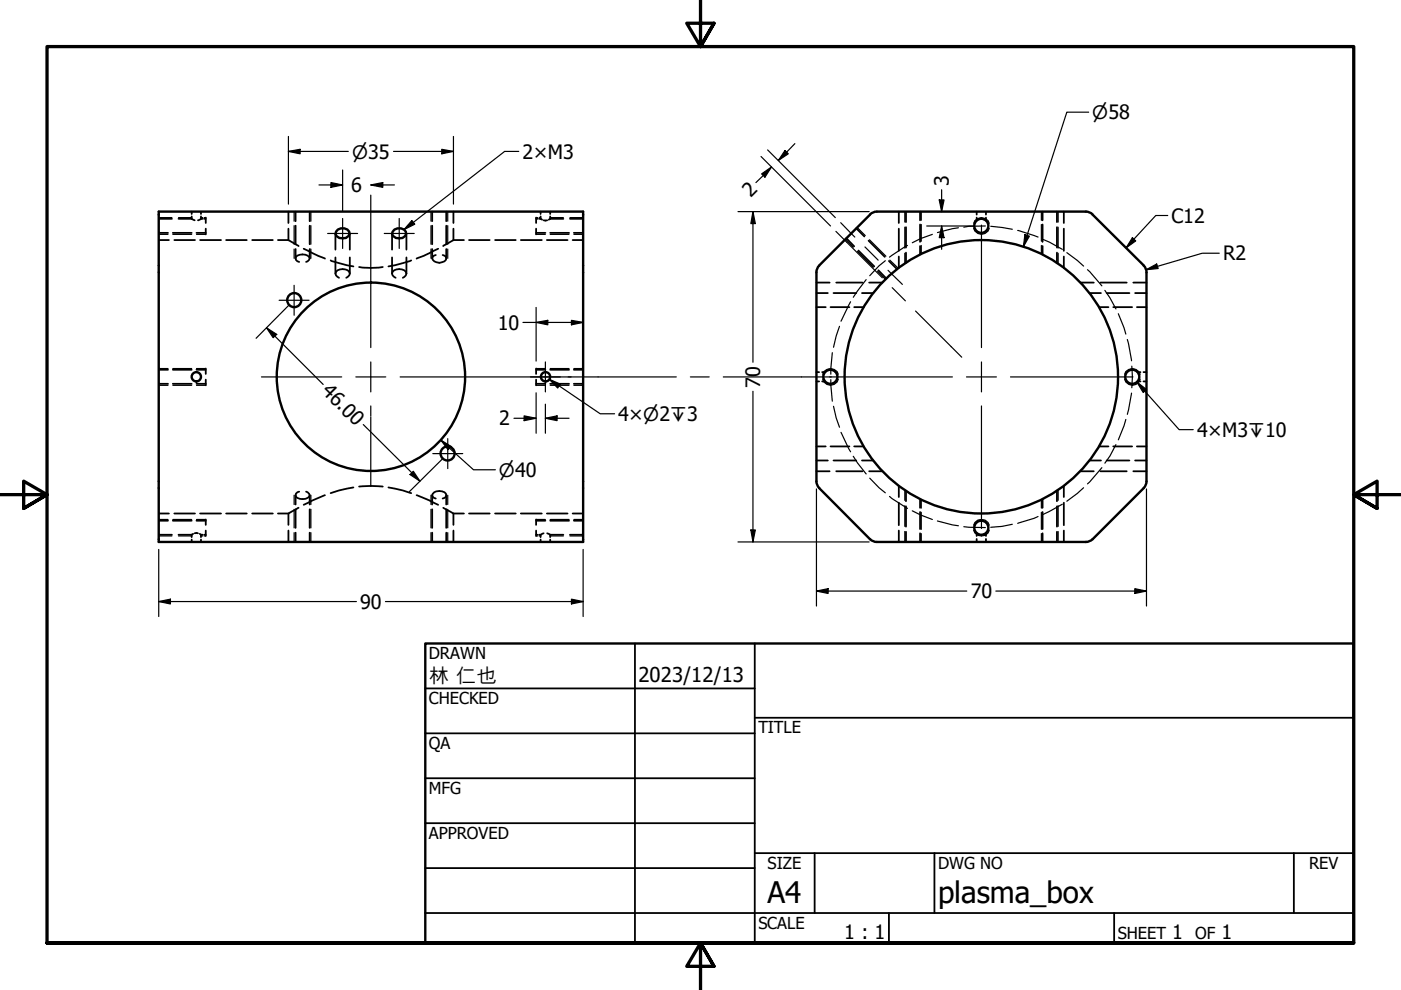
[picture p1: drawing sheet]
<svg xmlns="http://www.w3.org/2000/svg" width="297mm" height="210mm" viewBox="0 0 297 210" stroke-linecap="round" stroke-linejoin="round" font-family="sans-serif">
<!-- layer: Hidden (ANSI) -->
<g fill="none" stroke="#000" stroke-width=".38">
<path d="M33.7 50.9h2.1M33.7 49.4h1.9M33.7 46.4h2.7M36.6 49.4h4M37 50.9h4.3M37.8 46.4h2.8M40.6 46.4l.7 .3M40.6 44.9v.5M40.6 45.9v.5M41.7 49.4h1.9M42.4 50.9h4.5M42.6 46.4l-.6 .3"/>
<path d="M42.6 44.9v.5M42.6 45.9v.5M42.6 46.4h.4M43.3 46.4h.3M43.6 46.1v1.2M43.6 48.5v1.2M47.9 50.9h4.4M53.5 50.9h4.3M58.9 50.9h2.3M61.2 50.9l2.1 1.3M61.2 44.9v2.4M61.2 48.5v2.4"/>
<path d="M62.7 44.9v2M62.7 47.9v3.9M62.7 52.8v2M63.4 55.5l-.7-.4v-.3a1.23 1.23 0 0 1 1.4-.9 1.38 1.38 0 0 1 1.6 .9l-.2 .3-.6 .4M64.4 52.7l4.5 2.1M65.7 44.9v2M65.7 47.9v3.9M65.7 52.8v2M70.1 55.2l3.4 1 1.4 .3M71.1 49.5v3.4M71.1 54.6v3.4M71.9 58.9a.87 .87 0 0 1-.7-.7 .87 .87 0 0 1 .4-.9 1.77 1.77 0 0 1 2.6 .7l-.2 .4-.6 .5"/>
<path d="M74.2 49.5v3.4M74.2 54.6v3.4M76.1 56.6a16.6 16.6 0 0 0 5.1 0M83.1 49.5v3.4M83.1 54.6v3.4M83.9 58.9a.87 .87 0 0 1-.7-.7 .87 .87 0 0 1 .4-.9 1.77 1.77 0 0 1 2.6 .7l-.2 .4-.6 .5M86.2 49.5v3.4M86.2 54.6v3.4M87.2 55.2l-3.4 1-1.4 .3M91.6 44.9v2M91.6 47.9v3.9M91.6 52.8v2"/>
<path d="M92.4 54.1a.7 .7 0 0 0-.6 1 1.85 1.85 0 0 0 2.8 0v-.6l-.7-.4M92.9 52.7l-4.6 2.1M94.6 44.9v2M94.6 47.9v3.9M94.6 52.8v2M96.1 50.9l-2.1 1.3M96.1 50.9h2.3M96.1 44.9v2.4M96.1 48.5v2.4M99.4 50.9h4.4M105 50.9h4.3M110.4 50.9h4.5"/>
<path d="M113.7 49.4h1.9M113.7 46.4h.3M113.7 46.1v1.2M113.7 48.5v1.2M114.3 46.4h.3M114.6 46.4l.3 .2M114.6 44.9v.5M114.6 45.9v.5M115.3 46.7h.7M116 50.9h4.3M116.6 46.4l-.3 .2M116.6 44.9v.5"/>
<path d="M116.6 45.9v.5M116.6 49.4h4M116.6 46.4h2.8M120.8 46.4h2.8M121.4 50.9h2.2M121.7 49.4h1.9M173.1 59.9h2.8M177.3 59.9h5.6M179.5 50.5l1.6 1.7M181.5 48.4l1.8 1.7M182 53.1l3.4 3.4M184.1 51l3.5 3.5"/>
<path d="M184.3 59.9h2.8M186.2 57.3l1.7 1.7M188.5 55.3l1.7 1.8M190.6 44.9v2.4M190.6 48.5v4.7M190.6 54.4v2.4M192.1 44.9v2.2M192.1 48.2v4.3M192.1 53.6v2.1M195.1 44.9v1.8M195.1 47.6v3.7M195.1 52.2v1.7"/>
<path d="M207.1 44.9v.6M207.1 46.1v.7M209 44.9v.6M209 46.1v.7M221 44.9v1.8M221 47.6v3.7M221 52.2v1.7M224.1 44.9v2.2M224.1 48.2v4.3M224.1 53.6v2.1M225.6 44.9v2.4M225.6 48.5v4.7"/>
<path d="M225.6 54.4v2.4M229 59.9h2.9M233.3 59.9h5.6M240.3 59.9h2.8M33.7 78.4h1.9M36.6 78.4h4M41.7 78.4h1.9M43.6 78.1v1.2M113.7 78.4h1.9M113.7 78.1v1.2M116.6 78.4h4M121.7 78.4h1.9"/>
<path d="M173.1 65.1h2M173.1 62.1h2.4M173.1 78.9h.6M174.3 78.9h.6M176.1 65.1h4M176.7 62.1h4.8M181.1 65.1h2M182.8 62.1h2.4M231 62.1h2.4M233 65.1h2M234.6 62.1h4.9M236 65.1h4"/>
<path d="M240.7 62.1h2.4M241 65.1h2.1M241.2 78.9h.6M242.4 78.9h.7M33.7 81.4h1.9M36.6 81.4h4M41.7 81.4h1.9M43.6 80.5v1.2M113.7 81.4h1.9M113.7 80.5v1.2M116.6 81.4h4M121.7 81.4h1.9"/>
<path d="M173.1 97.6h2.4M173.1 94.7h2M173.1 80.9h.6M173.1 99.9h2.8M174.3 80.9h.6M176.1 94.7h4M176.7 97.6h4.8M177.3 99.9h5.6M181.1 94.7h2M182.8 97.6h2.4M184.3 99.9h2.8M229 99.9h2.9"/>
<path d="M231 97.6h2.4M233 94.7h2M233.3 99.9h5.6M234.6 97.6h4.9M236 94.7h4M240.3 99.9h2.8M240.7 97.6h2.4M241 94.7h2.1M241.2 80.9h.6M242.4 80.9h.7M33.7 108.9h2.1M33.7 113.4h2.7"/>
<path d="M33.7 110.4h1.9M36.6 110.4h4M37 108.9h4.3M37.8 113.4h2.8M40.6 113.4v.5M40.6 114.4v.5M41 113.2l-.4 .2M41.3 113.1h.7M41.7 110.4h1.9M42.4 113.2l.2 .2M42.4 108.9h4.5M42.6 113.4v.5"/>
<path d="M42.6 114.4v.5M42.6 113.4h.4M43.3 113.4h.3M43.6 110.1v1.2M43.6 112.5v1.1M47.9 108.9h4.4M53.5 108.9h4.3M58.9 108.9h2.3M61.2 108.9v2.4M61.2 112.5v2.4M62.7 105v2M62.7 108v3.9"/>
<path d="M62.7 112.9v2M63.3 107.7l-2.1 1.2M63.4 104.2l-.7 .5v.3a1.23 1.23 0 0 0 1.4 .8 1.38 1.38 0 0 0 1.6-.8l-.2-.3-.6-.5M65.7 105v2M65.7 108v3.9M65.7 112.9v2M68.9 105l-4.5 2M74.9 103.3l-3 .7-1.8 .6M76.1 103.2l2.5-.2 2.6 .2M82.4 103.3l3 .7 1.8 .6M88.3 105l4.6 2M91.6 105v2"/>
<path d="M91.6 108v3.9M91.6 112.9v2M92.4 105.7a.7 .7 0 0 1-.6-1 1.99 1.99 0 0 1 2.8 0v.6l-.7 .4M94 107.7l2.1 1.2M94.6 105v2M94.6 108v3.9M94.6 112.9v2M96.1 108.9h2.3M96.1 108.9v2.4M96.1 112.5v2.4M99.4 108.9h4.4M105 108.9h4.3"/>
<path d="M110.4 108.9h4.5M113.7 113.4h.3M113.7 110.4h1.9M113.7 110.1v1.2M113.7 112.5v1.1M114.3 113.4h.3M114.6 113.4v.5M114.6 114.4v.5M115.3 113.1l-.7 .3M116 108.9h4.3M116 113.1l.6 .3M116.6 113.4v.5"/>
<path d="M116.6 114.4v.5M116.6 113.4h2.8M116.6 110.4h4M120.8 113.4h2.8M121.4 108.9h2.2M121.7 110.4h1.9M190.6 103v2.4M190.6 106.6v4.8M190.6 112.5v2.4M192.1 104.1v2.2M192.1 107.4v4.3M192.1 112.7v2.2"/>
<path d="M195.1 105.8v1.9M195.1 108.6v3.6M195.1 113.1v1.8M207.1 113v.6M207.1 114.3v.6M209 113v.6M209 114.3v.6M221 105.8v1.9M221 108.6v3.6M221 113.1v1.8M224.1 104.1v2.2M224.1 107.4v4.3"/>
<path d="M224.1 112.7v2.2M225.6 103v2.4M225.6 106.6v4.8M225.6 112.5v2.4"/>
</g>
<!-- layer: Hidden Narrow (ANSI) -->
<g fill="none" stroke="#000" stroke-width=".25">
<path d="M33.7 49.7h1.9M33.7 46.1h2.7M36.6 49.7h4M37.8 46.1h2.8M41.7 49.7h1.9M42.6 46.1h.4M43.3 46.1h.3M62.4 44.9v2M62.4 47.9v3.9M62.4 52.8v2M65.9 44.9v2M65.9 47.9v3.9"/>
<path d="M65.9 52.8v2M91.4 44.9v2M91.4 47.9v3.9M91.4 52.8v2M94.9 44.9v2M94.9 47.9v3.9M94.9 52.8v2M113.7 49.7h1.9M113.7 46.1h.3M114.3 46.1h.3M116.6 49.7h4M116.6 46.1h2.8"/>
<path d="M120.8 46.1h2.8M121.7 49.7h1.9M179.3 50.7l1.6 1.7M181.7 48.2l1.8 1.7M181.8 53.3l3.4 3.4M184.3 50.8l3.5 3.5M186.1 57.5l1.6 1.7M188.7 55.2l1.7 1.7M191.8 44.9v2.2M191.8 48.2v4.4M191.8 53.7v2.2M195.3 44.9v1.8"/>
<path d="M195.3 47.6v3.6M195.3 52v1.8M206.4 48.4a1.71 1.71 0 0 0 1.7 1.3 1.71 1.71 0 0 0 1.6-1.3M206.4 47.3a1.73 1.73 0 0 1 1.7-1.2 1.73 1.73 0 0 1 1.6 1.2M220.8 44.9v1.8M220.8 47.6v3.6M220.8 52v1.8M224.3 44.9v2.2M224.3 48.2v4.4M224.3 53.7v2.2M33.7 78.1h1.9M36.6 78.1h4"/>
<path d="M41.7 78.1h1.9M113.7 78.1h1.9M116.6 78.1h4M121.7 78.1h1.9M174.4 79.3a1.73 1.73 0 0 1 1.7-1.2 1.73 1.73 0 0 1 1.6 1.2M238.4 79.3a1.73 1.73 0 0 1 1.7-1.2 1.73 1.73 0 0 1 1.6 1.2M33.7 81.7h1.9M36.6 81.7h4M41.7 81.7h1.9M113.7 81.7h1.9M116.6 81.7h4M121.7 81.7h1.9"/>
<path d="M174.4 80.4a1.71 1.71 0 0 0 1.7 1.3 1.71 1.71 0 0 0 1.6-1.3M238.4 80.4a1.71 1.71 0 0 0 1.7 1.3 1.71 1.71 0 0 0 1.6-1.3M33.7 113.6h2.7M33.7 110.1h1.9M36.6 110.1h4M37.8 113.6h2.8M41.7 110.1h1.9M42.6 113.6h.4M43.3 113.6h.3M62.4 105v2M62.4 108v3.9M62.4 112.9v2"/>
<path d="M65.9 105v2M65.9 108v3.9M65.9 112.9v2M91.4 105v2M91.4 108v3.9M91.4 112.9v2M94.9 105v2M94.9 108v3.9M94.9 112.9v2M113.7 113.6h.3M113.7 110.1h1.9M114.3 113.6h.3"/>
<path d="M116.6 113.6h2.8M116.6 110.1h4M120.8 113.6h2.8M121.7 110.1h1.9M191.8 103.9v2.2M191.8 107.2v4.4M191.8 112.7v2.2M195.3 106v1.7M195.3 108.6v3.6M195.3 113.1v1.8M206.4 112.4a1.73 1.73 0 0 0 1.7 1.2 1.73 1.73 0 0 0 1.6-1.2M206.4 111.4a1.73 1.73 0 0 1 1.7-1.3 1.73 1.73 0 0 1 1.6 1.3"/>
<path d="M220.8 106v1.7M220.8 108.6v3.6M220.8 113.1v1.8M224.3 103.9v2.2M224.3 107.2v4.4M224.3 112.7v2.2"/>
</g>
<!-- layer: Visible (ANSI) -->
<g fill="none" stroke="#000" stroke-width=".51">
<path d="M33.7 44.9h89.9v70h-89.9zM71.6 48.7a1.74 1.74 0 0 1 2.4 .4l.1 .5a1.7 1.7 0 0 1-3 0l.1-.5zM83.6 48.7a1.74 1.74 0 0 1 2.4 .4l.1 .5a1.7 1.7 0 0 1-3 0l.1-.5zM173.1 57.8v44.3M185.9 44.9l-.8 .1-.6 .5-10.8 10.8-.4 .7-.2 .7M185.9 44.9h44.4M230.2 44.9a1.86 1.86 0 0 1 1.4 .6l10.9 10.8 .4 .7 .2 .7M243.1 57.8v44.3M173.1 102l.2 .8 .4 .7 10.8 10.8 .6 .5 .8 .1M185.9 114.9h44.4M243.1 102l-.2 .8-.4 .7-10.9 10.8-.6 .5-.8 .1"/>
<circle cx="208.1" cy="47.9" r="1.49"/>
<circle cx="41.6" cy="79.9" r=".98"/>
<circle cx="62.4" cy="63.6" r="1.49"/>
<circle cx="78.6" cy="79.9" r="20"/>
<circle cx="115.7" cy="79.9" r=".98"/>
<circle cx="176.1" cy="79.9" r="1.49"/>
<circle cx="208.1" cy="79.9" r="29"/>
<circle cx="240.1" cy="79.9" r="1.49"/>
<circle cx="94.9" cy="96.1" r="1.49"/>
<circle cx="208.1" cy="111.9" r="1.49"/>
</g>
<!-- layer: Border (ANSI) -->
<path d="M148.5 -.1v10l-2.9-5h5.8l-2.9 5 2.9-5M0 104.9h10l-5-2.9v5.8l5-2.9-5 2.9M297 104.9h-10l5-2.9v5.8l-5-2.9 5 2.9M10 199.9v-190h277v190h-277h277M151.4 204.9l-2.9-5 2.9 5h-5.8l2.9-5v10" fill="none" stroke="#000" stroke-width=".7"/>
<!-- layer: Title (ANSI) -->
<g fill="none" stroke="#000" stroke-width=".38">
<path d="M134.6 136.4v63.5M160 136.4v63.5M90.2 146h69.8M90.2 155.5h69.8M160 152.2h127M90.2 165h69.8M90.2 174.5h69.8M90.2 193.6h196.8M90.2 184.1h69.8M160 180.9h127M172.7 180.9v12.7M188.5 193.6v6.3"/>
<path d="M198.1 180.9v12.7M236.2 193.6v6.3M274.3 180.9v12.7"/>
</g>
<path d="M90.2 136.4h196.8v63.5h-196.8z" fill="none" stroke="#000" stroke-width=".51"/>
<!-- layer: Sketch Geometry (ANSI) -->
<g fill="none" stroke="#000" stroke-width=".25">
<path d="M183.6 59.3l-2.7 3.7M187.7 55.3l-1.3 1.1-2 2.1M192.4 52l-3.8 2.5M197.7 49.7l-2.5 .9-1.8 .9M203.2 48.3l-4.4 1M208.9 47.9l-3.5 .1-1.1 .2M210.1 48l4.5 .6M215.8 48.9l4.3 1.4M221.2 50.8l4 2.1M226.2 53.6l3.5 2.8M230.6 57.2l3 3.4M176.5 74.8l-.4 4.5"/>
<path d="M178 69.2l-.7 2-.6 2.4M180.3 64l-2 4.1M234.3 61.6l1 1.6 1.3 2.3M237.1 66.5l1.6 4.3M239 72l.9 4.5M240 77.6l.1 2.3-.1 2.3M176.1 80.5l.4 4.6M176.7 86.1l.6 2.5 .7 2M178.3 91.7l2 4.1M180.9 96.7l2.7 3.8M233.6 99.2l-3 3.4M236.6 94.3l-1.3 2.4-1 1.5"/>
<path d="M238.7 88.9l-1.6 4.4M239.9 83.3l-.9 4.6M184.4 101.4l2 2 1.3 1.1M188.6 105.3l3.8 2.5M193.4 108.3l1.8 .9 2.5 .9M198.8 110.5l4.4 1M204.3 111.7l4.6 .2M214.6 111.2l-2.1 .4-2.4 .2M220.1 109.5l-4.3 1.5M225.2 106.9l-4 2.2M229.7 103.4l-3.5 2.9"/>
</g>
<!-- layer: Centerline (ANSI) -->
<path d="M177.2 49.1l9.9 9.8M178.2 47.2l3 3.1M183.4 52.4l2.8 2.8M188.3 57.3l.8 .8M189 58.1l2.3 2.2M120.5 79.9h22.9M146.4 79.9h4M153.4 79.9h22.9M189.2 61l2.8 2.8M194.1 65.9l9.8 9.8" fill="none" stroke="#000" stroke-width=".25"/>
<!-- layer: Center Mark (ANSI) -->
<g fill="none" stroke="#000" stroke-width=".25">
<path d="M69.5 49.5h6.3M72.6 46.3v6.4M78.6 41.4v32.3M81.5 49.5h6.3M84.6 46.3v6.4M208.1 47.7v26M55.4 79.9h14.8M59.2 63.7h6.3M62.4 60.5v6.3M70.3 79.9h2.2M78.6 76.7v3.2h-3.2M81.8 79.9h-3.2v3.2"/>
<path d="M84.8 79.9h36.3M112.5 79.9h6.3M115.6 76.7v6.4M175.9 79.9h26M204.9 79.9h6.4M208.1 76.7v6.4M214.2 79.9h26M78.6 86.1v2.1M78.6 88.4v14.7M91.8 96.2h6.3M94.9 93v6.3M208.1 86.1v25.9"/>
</g>
<!-- layer: Dimension (ANSI) -->
<g fill="none" stroke="#000" stroke-width=".25">
<path d="M61.2 32.1l2.4-.4v.9zM61.2 32.1h12.7M61.2 28.9v14.4M67.6 39.2h5M70.2 38.7l2.4 .5-2.4 .5zM72.6 36v8.8M78.6 39.2l2.6-.5v1zM78.6 39.2h5M83.4 32.1h12.7M93.7 31.7l2.4 .4-2.4 .5zM96.1 28.9v14.4M110 32.1h-3l-21.3 16.6"/>
<path d="M161.4 33.2l14.7 14.7M161.5 36.9l2.1-1.5-1.4 2.2zM162.8 31.8l14.3 14.3M163.6 35.4l-3.3 3.3M166.4 31.9l.7 .7-2.1 1.4zM168.5 30.5l-3.5 3.5M230.8 23.8h-4.6l-9.2 28.5M87.3 46.8l.6 .7-2.2 1.2zM156.5 44.9h27.8M159.6 44.9l.5 2.5h-.9zM159.6 44.9v31.9M196.5 47.9h10"/>
<path d="M199.1 42.4h1.1l-.6 2.5zM199.6 47.9l.6 2.5h-1.1zM199.6 40.2v4.7M199.6 47.9v5M217.3 49.8l.9 .3-1.2 2.2zM243 57.2l2.2-1.2 .4 .9zM258.5 53.7h-3.6l-11.9 3.5M56.5 69.5l2.2 1.4-.8 .7zM56.5 69.5l12 12M61.2 64.7l-6.9 7M110.9 68.4h12.7M113.7 68.4l2.4-.5v1z"/>
<path d="M113.7 65.2v11.4M121.2 67.9l2.4 .5-2.4 .5zM77 90l12 12M87.6 99.9l1.4 2.1-2.1-1.4zM93.5 93.3l2.1 1.4-.6 .6zM93.5 93.3l6.9 6.3h4.6M93.8 97.3l-7 6.9M109 88.7h4.7M111.1 88.2l2.6 .5-2.6 .5zM113.7 83.3v8.6M115.6 88.7l2.5-.5v1zM115.6 88.7h5"/>
<path d="M115.6 85.7v6.2M116.5 80.4l2.3 1-.6 .9zM116.5 80.4l10.8 7.3h3M159.6 83v31.9M241 81l2.1 1.6-.7 .6zM241 81l9 10.1h3M33.7 116.5v14.2M123.6 116.5v14.2M156.5 114.9h27.8M159.2 112.4h.9l-.5 2.5zM173.1 103.7v24.8M243.1 103.7v24.8"/>
<path d="M33.7 127.5l2.4-.5v1.1zM33.7 127.5h41.9M81.7 127.5h41.9M121.2 127l2.4 .5-2.4 .6zM173.1 125.3l2.5-.5v1zM173.1 125.3h31.9M211.1 125.3h32M240.6 124.8l2.5 .5-2.5 .5z"/>
</g>
<g fill="#000">
<path d="M61.2 32.1l2.4-.4v.9zM70.2 38.7l2.4 .5-2.4 .5zM78.6 39.2l2.6-.5v1zM93.7 31.7l2.4 .4-2.4 .5zM161.5 36.9l2.1-1.5-1.4 2.2zM166.4 31.9l.7 .7-2.1 1.4zM87.3 46.8l.6 .7-2.2 1.2zM159.6 44.9l.5 2.5h-.9zM199.1 42.4h1.1l-.6 2.5zM199.6 47.9l.6 2.5h-1.1zM217.3 49.8l.9 .3-1.2 2.2zM243 57.2l2.2-1.2 .4 .9z"/>
<path d="M56.5 69.5l2.2 1.4-.8 .7zM113.7 68.4l2.4-.5v1zM121.2 67.9l2.4 .5-2.4 .5zM93.5 93.3l2.1 1.4-.6 .6zM111.1 88.2l2.6 .5-2.6 .5zM115.6 88.7l2.5-.5v1zM116.5 80.4l2.3 1-.6 .9zM241 81l2.1 1.6-.7 .6zM87.6 99.9l1.4 2.1-2.1-1.4zM159.2 112.4h.9l-.5 2.5zM33.7 127.5l2.4-.5v1.1zM121.2 127l2.4 .5-2.4 .6z"/>
<path d="M173.1 125.3l2.5-.5v1zM240.6 124.8l2.5 .5-2.5 .5z"/>
</g>
<!-- layer: Symbol (ANSI) -->
<path d="M240.1 50.4l.7 .7-2 1.4zM247.6 45.7h-2.6l-6.2 6.8" fill="none" stroke="#000" stroke-width=".25"/>
<path d="M240.1 50.4l.7 .7-2 1.4z" fill="#000"/>
<g font-size="6.3">
<text x="162.8" y="191.4">A4</text>
<text x="198.9" y="191.6">plasma_box</text>
</g>
<g font-size="4.3">
<text x="90.9" y="144.8">林 仁也</text>
<text x="135.4" y="144.5">2023/12/13</text>
</g>
<g font-size="4.2">
<text x="110.8" y="33.6">2×M3</text>
<text x="74.5" y="40.7">6</text>
<text x="201.2" y="39.4" transform="rotate(-90 201.2 39.4)">3</text>
<text x="159.2" y="42" transform="rotate(-45 159.2 42)">2</text>
<text x="248.3" y="47.2">C12</text>
<text x="259.3" y="55.2">R2</text>
<text x="105.5" y="69.9">10</text>
<text x="68" y="83.2" transform="rotate(45 68 83.2)">46.00</text>
<text x="161.2" y="82.2" transform="rotate(-90 161.2 82.2)">7</text>
<text x="161.2" y="79.9" transform="rotate(-90 161.2 79.9)">0</text>
<text x="131.1" y="89.3">4×⌀2↧3</text>
<text x="105.9" y="90.2">2</text>
<text x="253.8" y="92.6">4×M3↧10</text>
<text x="76.3" y="129.1">90</text>
<text x="205.8" y="126.8">70</text>
<text x="179" y="199.2">1 : 1</text>
<text x="248.5" y="199.1">1</text>
<text x="259" y="199.1">1</text>
</g>
<g font-size="3.9">
<text x="231.6" y="25.3">⌀58</text>
<text x="74.7" y="33.6">⌀35</text>
<text x="105.8" y="101.1">⌀40</text>
</g>
<g font-size="3.5">
<text x="90.9" y="139.7">DRAWN</text>
<text x="90.9" y="149.3">CHECKED</text>
<text x="160.8" y="155.5">TITLE</text>
<text x="90.9" y="158.8">QA</text>
<text x="90.9" y="168.3">MFG</text>
<text x="90.9" y="177.8">APPROVED</text>
<text x="162.8" y="184.2">SIZE</text>
<text x="198.9" y="184.2">DWG NO</text>
<text x="277.6" y="184.2">REV</text>
<text x="160.8" y="196.9">SCALE</text>
<text x="237" y="199.1">SHEET</text>
<text x="253.4" y="199.1">OF</text>
</g>
</svg>
